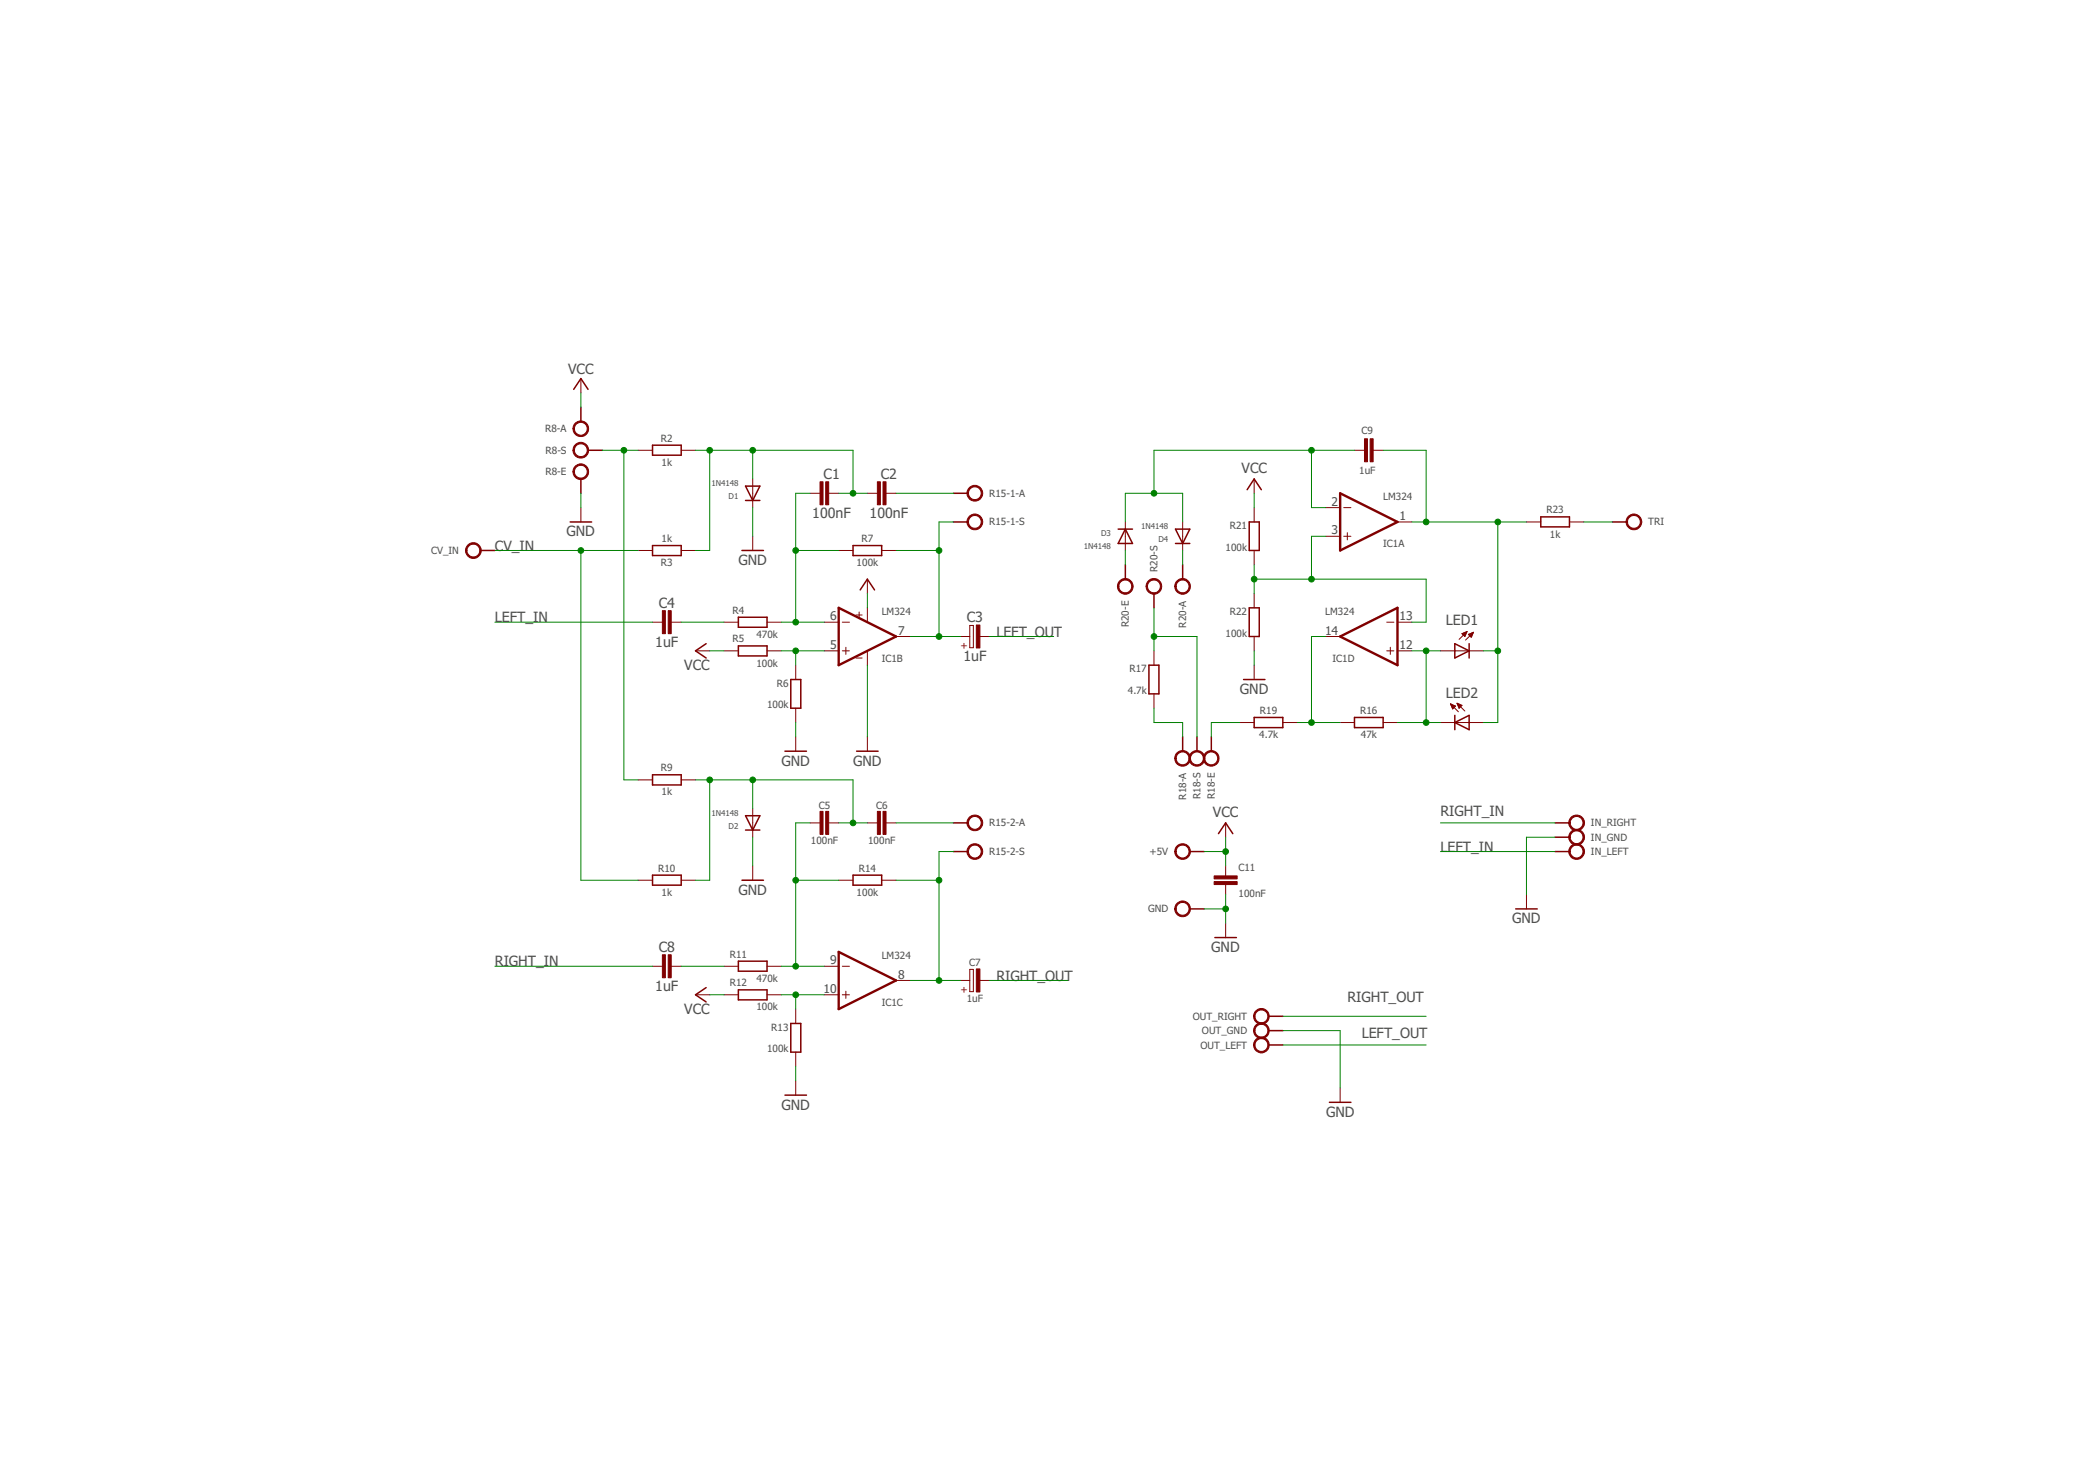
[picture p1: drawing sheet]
<svg xmlns="http://www.w3.org/2000/svg" width="297mm" height="210mm" viewBox="0 0 297 210" stroke-linecap="round" stroke-linejoin="round" font-family="sans-serif">
<path d="M190 69.9l8.1 4.1-8.1 4zM118.9 86.1l8.1 4.1-8.1 4.1zM190 90.2l8.1-4.1v8.2zM118.9 134.9l8.1 4.1-8.1 4z" fill="none" stroke="#800000" stroke-width=".34"/>
<g fill="none" stroke="#800000" stroke-width=".14">
<path d="M82.4 53.7v2M82.4 71.9v2.1M90.5 78h2M90.5 63.8h2M96.6 78h2M96.6 63.8h2M106.7 67.9v4M106.7 76v2M114.9 69.9h1.4M117.5 69.9h1.4M118.9 78h2M123 69.9h1.4"/>
<path d="M125 78h2M125.6 69.9h1.4M159.6 74v4M167.7 74v4M177.8 67.9v2M177.8 71.9v2.1M177.8 78v2.1M188 76h2M188 71.9h2M190.5 76h1M190.5 71.9h1M191 75.5v1"/>
<path d="M192 63.8h1.5M194.7 63.8h1.4M198.1 74h2.1M216.4 74h2.1M222.5 74h2.1M92.5 88.2h1.4M95.1 88.2h1.5M98.6 92.2h2M102.7 92.2h2M102.7 88.2h2M108.8 92.2h2M108.8 88.2h2"/>
<path d="M112.8 94.3v2M116.9 92.2h2M116.9 88.2h2M119.4 92.2h1M119.4 88.2h1M119.9 91.7v1.1M121.4 87.2h.8M121.4 93.3h.8M121.8 86.7v.9M123 82.1v2M123 86.1v2.1M123 92.2v2.1"/>
<path d="M127 90.2h2.1M136.2 90.2h1.3M137.5 88.6h.5v3.2h-.5zM138.8 90.2h1.5M163.6 92.2v2.1M163.6 98.3v2.1M177.8 84.1v2M177.8 90.2v2M177.8 94.3v2M188 90.2h2M196.6 92.2h1M196.6 88.2h1"/>
<path d="M197.1 91.7v1.1M198.1 92.2h2.1M198.1 88.2h2.1M204.2 92.2h6.1M205.7 99.8l1.1 1.1M205.7 99.8l.7 .3M205.7 99.8l.3 .7 .4-.4M205.7 99.8h.1M205.7 99.9h.3M205.8 100h.4M206.6 99.7l1.1 1.1M206.6 99.7l.7 .3-.4 .4z"/>
<path d="M206.6 99.7h.1M206.6 99.8h.3M206.7 99.9h.4M206.7 100h.6M207.3 89.8h.6M207.4 89.9h.4M207.5 90h.3M207.5 89.7h.4M207.6 90.1h.2M207.6 90.2h.1M207.7 89.6h.2M207.9 89.5h.1"/>
<path d="M208 89.5l-1.1 1.1M208 89.5l-.7 .3M208 89.5l-.3 .7-.4-.4M208.2 89.9l.7-.3-.3 .7zM208.2 89.9h.6M208.3 90h.4M208.4 90.1h.3M208.4 90.2h.3M208.4 89.8h.4M208.5 90.3h.1M208.7 89.7h.2M208.9 89.6h.1"/>
<path d="M208.9 89.6l-1.1 1.1M90.5 110.5h2M96.6 110.5h2M106.7 114.6v4.1M112.8 100.4v2M112.8 104.4v2.1M114.9 116.6h1.4M117.5 116.6h1.4M123 104.4v2.1M123 116.6h1.4M125.6 116.6h1.4M173.8 116.6v2.1"/>
<path d="M175.8 102.4h2M181.9 102.4h2M190 102.4h2M196.1 102.4h2M204.2 102.4h6.1M205.8 100.1h.6M205.8 100.2h.5M205.9 100.3h.3M205.9 100.4h.2M206 100.4h.1M206.8 100.1h.4M206.8 100.2h.3"/>
<path d="M206.8 100.3h.2M206.9 100.4h.1M90.5 124.8h2M92.5 136.9h1.4M95.1 136.9h1.5M96.6 124.8h2M102.7 136.9h2M106.7 122.7v2.1M108.8 136.9h2M116.9 136.9h2M118.9 124.8h2M119.4 136.9h1"/>
<path d="M125 124.8h2M127 139h2.1M136.2 139h1.3M137.5 137.4h.5v3.1h-.5zM138.8 139h1.5M173.8 122.7v1.4M173.8 125.4v1.4M173.8 130.9v2M216.4 126.8v2M98.6 141h2M102.7 141h2M108.8 141h2"/>
<path d="M112.8 143v2.1M112.8 149.1v2.1M112.8 153.2v2M116.9 141h2M119.4 141h1M119.9 140.5v1M190 154.2v2"/>
</g>
<g fill="none" stroke="#800000" stroke-width=".21">
<path d="M81.3 55.2l1.1-1.5 1 1.5M82.4 57.7v2.1M68.1 78h2.1M80.8 74h3.1M82.4 67.9v2M83.4 63.8h2M92.5 77.3h4.1v1.4h-4.1zM92.5 63.1h4.1v1.4h-4.1zM105.2 78h3M105.7 68.9h2l-1 2zM105.7 70.9h2M120.9 77.3h4.1v1.4h-4.1z"/>
<path d="M135.2 74h2M135.2 69.9h2M158.5 75h2.1M159.6 75l1 2h-2.1zM166.7 75h2l-1 2zM166.7 77h2M176.8 69.4l1-1.5 1 1.5M177.1 74h1.4v4h-1.4zM218.5 73.3h4v1.4h-4zM228.6 74h2.1M100.1 91.2l-1.5 1 1.5 1.1M104.7 87.5h4.1v1.4h-4.1z"/>
<path d="M104.7 91.5h4.1v1.5h-4.1zM112.1 96.3h1.4v4.1h-1.4zM122 83.6l1-1.5 1 1.5M159.6 80.1v2M162.9 94.3h1.4v4h-1.4zM163.6 84.1v2M167.7 80.1v2M176.3 96.3h3M177.1 86.1h1.4v4.1h-1.4zM206.3 91.2l2 1-2 1.1zM208.3 91.2v2.1M92.5 109.8h4.1v1.5h-4.1z"/>
<path d="M105.7 115.6h2l-1 2zM105.7 117.6h2M111.3 106.5h3M121.5 106.5h3M135.2 116.6h2M167.7 104.4v2.1M169.7 104.4v2.1M171.7 104.4v2.1M172.8 118.2l1-1.6 1 1.6M177.8 101.7h4.1v1.4h-4.1zM192 101.7h4.1v1.4h-4.1zM206.3 102.4l2-1v2z"/>
<path d="M206.3 101.4v2M220.5 116.6h2M220.5 118.7h2M92.5 124h4.1v1.5h-4.1zM100.1 140l-1.5 1 1.5 1M104.7 136.2h4.1v1.4h-4.1zM105.2 124.8h3M120.9 124h4.1v1.5h-4.1zM135.2 120.7h2M168.7 128.8h2M168.7 120.7h2M172.3 132.9h3"/>
<path d="M214.9 128.8h3.1M220.5 120.7h2M104.7 140.3h4.1v1.4h-4.1zM111.3 155.2h3M112.1 145.1h1.4v4h-1.4zM179.9 144h2M179.9 146.1h2M179.9 148.1h2M188.5 156.2h3"/>
</g>
<g fill="#800000" stroke="#800000" stroke-width=".14">
<path d="M117.1 68.3h.4v3.2h-.4z"/>
<path d="M116.3 68.3h.4v3.2h-.4z"/>
<path d="M125.2 68.3h.4v3.2h-.4z"/>
<path d="M124.4 68.3h.4v3.2h-.4z"/>
<path d="M138.4 88.6h.5v3.2h-.5z"/>
<path d="M94.7 86.6h.5v3.2h-.5z"/>
<path d="M93.9 86.6h.4v3.2h-.4z"/>
<path d="M117.1 115h.4v3.3h-.4z"/>
<path d="M116.3 115h.4v3.3h-.4z"/>
<path d="M125.2 115h.4v3.3h-.4z"/>
<path d="M124.4 115h.4v3.3h-.4z"/>
<path d="M138.4 137.3h.5v3.3h-.5z"/>
<path d="M94.7 135.3h.5v3.3h-.5z"/>
<path d="M93.9 135.3h.4v3.3h-.4z"/>
<path d="M194.3 62.2h.4v3.2h-.4z"/>
<path d="M193.5 62.2h.4v3.2h-.4z"/>
<path d="M172.1 124.9h3.3v.5h-3.3z"/>
<path d="M172.1 124.1h3.3v.5h-3.3z"/>
</g>
<g fill="#800000" stroke="#800000" stroke-width=".14">
<path d="M66.4 77.2a1.12 1.12 0 0 1 1.7 .3 1.12 1.12 0 0 1-.7 1.6 1.12 1.12 0 0 1-1.4-1.1h.2a.92 .92 0 0 1 1.4-.7 .92 .92 0 0 1 .1 1.5 .92 .92 0 0 1-1.5-.5v-.3h-.2v-.3z" fill-rule="evenodd"/>
<path d="M230.9 73.1a1.11 1.11 0 0 1 1.7 .4 1.11 1.11 0 0 1-.7 1.5 1.11 1.11 0 0 1-1.4-1h.3a.91 .91 0 0 1 1.2-.9 .91 .91 0 0 1 .4 1.5 .91 .91 0 0 1-1.5-.1l-.1-.5h-.3l.2-.6z" fill-rule="evenodd"/>
<path d="M166.9 128a1.11 1.11 0 0 1 1.8 .3 1.11 1.11 0 0 1-.8 1.6 1.11 1.11 0 0 1-1.3-1.1h.2a.92 .92 0 0 1 1.2-.8 .92 .92 0 0 1 .3 1.5 .92 .92 0 0 1-1.5-.4v-.3h-.2v-.3z" fill-rule="evenodd"/>
<path d="M166.9 119.8a1.11 1.11 0 0 1 1.8 .4 1.11 1.11 0 0 1-.8 1.6 1.11 1.11 0 0 1-1.3-1.1h.2a.91 .91 0 0 1 1.2-.9 .91 .91 0 0 1 .3 1.5 .91 .91 0 0 1-1.5-.4v-.2h-.2v-.3z" fill-rule="evenodd"/>
<path d="M81.6 59.9a1.11 1.11 0 0 1 1.7 .3 1.11 1.11 0 0 1-.7 1.6 1.11 1.11 0 0 1-1.4-1h.2a.92 .92 0 0 1 1.4-.8 .92 .92 0 0 1 .1 1.5 .92 .92 0 0 1-1.4-.5l-.1-.2h-.2l.1-.3z" fill-rule="evenodd"/>
<path d="M81.6 63a1.11 1.11 0 0 1 1.7 .3 1.11 1.11 0 0 1-.7 1.6 1.11 1.11 0 0 1-1.4-1.1h.2a.92 .92 0 0 1 1.4-.7 .92 .92 0 0 1 .1 1.5 .92 .92 0 0 1-1.4-.5l-.1-.3h-.2l.1-.3z" fill-rule="evenodd"/>
<path d="M81.6 66a1.11 1.11 0 0 1 1.7 .3 1.11 1.11 0 0 1-.7 1.6 1.11 1.11 0 0 1-1.4-1h.2a.92 .92 0 0 1 1.4-.8 .92 .92 0 0 1 .1 1.5 .92 .92 0 0 1-1.4-.5l-.1-.2h-.2l.1-.4z" fill-rule="evenodd"/>
<path d="M137.5 69.1a1.12 1.12 0 0 1 1.7 .3 1.12 1.12 0 0 1-.7 1.6 1.12 1.12 0 0 1-1.4-1.1h.2a.91 .91 0 0 1 1.3-.8 .91 .91 0 0 1 .2 1.5 .91 .91 0 0 1-1.4-.4l-.1-.3h-.2v-.3z" fill-rule="evenodd"/>
<path d="M137.5 73.1a1.12 1.12 0 0 1 1.7 .4 1.12 1.12 0 0 1-.7 1.6 1.12 1.12 0 0 1-1.4-1.1h.2a.91 .91 0 0 1 1.3-.9 .91 .91 0 0 1 .2 1.5 .91 .91 0 0 1-1.4-.4l-.1-.2h-.2v-.3z" fill-rule="evenodd"/>
<path d="M137.5 115.8a1.12 1.12 0 0 1 1.7 .3 1.12 1.12 0 0 1-.7 1.6 1.12 1.12 0 0 1-1.4-1.1h.2a.9 .9 0 0 1 1.3-.8 .9 .9 0 0 1 .2 1.5 .9 .9 0 0 1-1.4-.4l-.1-.3h-.2v-.3z" fill-rule="evenodd"/>
<path d="M137.5 119.8a1.12 1.12 0 0 1 1.7 .4 1.12 1.12 0 0 1-.7 1.6 1.12 1.12 0 0 1-1.4-1.1h.2a.9 .9 0 0 1 1.3-.9 .9 .9 0 0 1 .2 1.5 .9 .9 0 0 1-1.4-.4l-.1-.2h-.2v-.3z" fill-rule="evenodd"/>
<path d="M166.9 106.6a1.11 1.11 0 0 1 1.8 .4 1.11 1.11 0 0 1-.8 1.6 1.11 1.11 0 0 1-1.3-1.1h.2a.91 .91 0 0 1 1.2-.9 .91 .91 0 0 1 .3 1.5 .91 .91 0 0 1-1.5-.4v-.2h-.2v-.3z" fill-rule="evenodd"/>
<path d="M169 106.6a1.11 1.11 0 0 1 1.7 .4 1.11 1.11 0 0 1-.7 1.6 1.11 1.11 0 0 1-1.4-1.1h.2a.91 .91 0 0 1 1.3-.9 .91 .91 0 0 1 .2 1.5 .91 .91 0 0 1-1.5-.4v-.2h-.2v-.3z" fill-rule="evenodd"/>
<path d="M171 106.6a1.11 1.11 0 0 1 1.7 .4 1.11 1.11 0 0 1-.7 1.6 1.11 1.11 0 0 1-1.4-1.1h.2a.91 .91 0 0 1 1.3-.9 .91 .91 0 0 1 .2 1.5 .91 .91 0 0 1-1.4-.4l-.1-.2h-.2l.1-.3z" fill-rule="evenodd"/>
<path d="M162.9 82.3a1.11 1.11 0 0 1 1.7 .3 1.11 1.11 0 0 1-.7 1.6 1.11 1.11 0 0 1-1.4-1.1h.2a.92 .92 0 0 1 1.3-.8 .92 .92 0 0 1 .2 1.5 .92 .92 0 0 1-1.5-.4v-.3h-.2l.2-.6z" fill-rule="evenodd"/>
<path d="M158.8 82.3a1.11 1.11 0 0 1 1.7 .3 1.11 1.11 0 0 1-.7 1.6 1.11 1.11 0 0 1-1.4-1.1h.2a.92 .92 0 0 1 1.4-.7 .92 .92 0 0 1 .1 1.5 .92 .92 0 0 1-1.4-.5l-.1-.3h-.2l.2-.6z" fill-rule="evenodd"/>
<path d="M166.9 82.3a1.11 1.11 0 0 1 1.8 .3 1.11 1.11 0 0 1-.8 1.6 1.11 1.11 0 0 1-1.3-1.1h.2a.92 .92 0 0 1 1.2-.8 .92 .92 0 0 1 .3 1.5 .92 .92 0 0 1-1.5-.4v-.3h-.2l.1-.6z" fill-rule="evenodd"/>
<path d="M222.8 115.8a1.12 1.12 0 0 1 1.7 .3 1.12 1.12 0 0 1-.7 1.6 1.12 1.12 0 0 1-1.4-1.1h.2a.92 .92 0 0 1 1.4-.7 .92 .92 0 0 1 .1 1.5 .92 .92 0 0 1-1.4-.5l-.1-.3h-.2l.1-.3z" fill-rule="evenodd"/>
<path d="M222.8 119.8a1.12 1.12 0 0 1 1.7 .4 1.12 1.12 0 0 1-.7 1.6 1.12 1.12 0 0 1-1.4-1.1h.2a.92 .92 0 0 1 1.4-.8 .92 .92 0 0 1 .1 1.6 .92 .92 0 0 1-1.4-.6l-.1-.2h-.2l.1-.3z" fill-rule="evenodd"/>
<path d="M222.8 117.8a1.12 1.12 0 0 1 1.7 .3 1.12 1.12 0 0 1-.7 1.6 1.12 1.12 0 0 1-1.4-1h.2a.92 .92 0 0 1 1.4-.8 .92 .92 0 0 1 .1 1.5 .92 .92 0 0 1-1.4-.5l-.1-.2h-.2l.1-.4z" fill-rule="evenodd"/>
<path d="M178.1 143.2a1.11 1.11 0 0 1 1.7 .3 1.11 1.11 0 0 1-.7 1.6 1.11 1.11 0 0 1-1.4-1.1h.2a.92 .92 0 0 1 1.3-.8 .92 .92 0 0 1 .3 1.5 .92 .92 0 0 1-1.5-.4l-.1-.3h-.2l.2-.6z" fill-rule="evenodd"/>
<path d="M178.1 145.2a1.11 1.11 0 0 1 1.7 .3 1.11 1.11 0 0 1-.7 1.6 1.11 1.11 0 0 1-1.4-1h.2a.92 .92 0 0 1 1.3-.9 .92 .92 0 0 1 .3 1.6 .92 .92 0 0 1-1.5-.5l-.1-.2h-.2l.1-.3z" fill-rule="evenodd"/>
<path d="M178.1 147.3a1.11 1.11 0 0 1 1.7 .3 1.11 1.11 0 0 1-.7 1.6 1.11 1.11 0 0 1-1.4-1.1h.2a.91 .91 0 0 1 1.3-.9 .91 .91 0 0 1 .3 1.6 .91 .91 0 0 1-1.5-.4l-.1-.3h-.2l.1-.3z" fill-rule="evenodd"/>
</g>
<g fill="none" stroke="#008000" stroke-width=".14">
<path d="M82.4 55.7v2M70.2 78h20.3M82.4 69.9v2M82.4 78v46.8h8.1M85.4 63.8h5.1M88.5 63.8v46.7h2M98.6 63.8h22.3v6.1M100.6 63.8v14.2h-2M106.7 63.8v4.1M106.7 71.9v4.1M112.8 78h6.1M114.9 69.9h-2.1v18.3"/>
<path d="M118.9 69.9h4.1M127 78h6.1M127 69.9h8.2M135.2 74h-2.1v16.2M159.6 74v-4.1h8.1v4.1M159.6 78v2.1M167.7 78v2.1M177.8 69.9v2M185.9 63.8v8.1h2.1M188 76h-2.1v6.1M192 63.8h-28.4v6.1M196.1 63.8h6.1v10.2"/>
<path d="M200.2 74h16.2M212.4 74v28.4h-2.1M224.6 74h4M70.2 88.2h22.3M96.6 88.2h6.1M100.6 92.2h2.1M110.8 92.2h6.1M110.8 88.2h6.1M112.8 92.2v2.1M123 84.1v2M123 94.3v10.1M129.1 90.2h7.1"/>
<path d="M140.3 90.2h9.1M163.6 90.2h6.1v14.2M163.6 86.1v6.1M177.8 80.1v4M177.8 92.2v2.1M177.8 82.1h24.4v6.1h-2M188 90.2h-2.1v12.2M200.2 92.2h4M202.2 92.2v10.2M210.3 92.2h2.1M98.6 110.5h22.3v6.1M100.6 110.5v14.3h-2"/>
<path d="M106.7 110.5v4.1M106.7 118.7v4M112.8 102.4v2M114.9 116.6h-2.1v20.3M118.9 116.6h4.1M127 116.6h8.2M163.6 100.4v2h4.1v2M173.8 118.7v4M175.8 102.4h-4.1v2M183.9 102.4h6.1M198.1 102.4h6.1M204.2 116.6h16.3"/>
<path d="M220.5 118.7h-4.1v8.1M70.2 136.9h22.3M96.6 136.9h6.1M110.8 136.9h6.1M112.8 124.8h6.1M127 124.8h6.1M129.1 139h7.1M135.2 120.7h-2.1v18.3M140.3 139h11.1M170.7 128.8h3.1M170.7 120.7h3.1M173.8 126.8v4.1"/>
<path d="M204.2 120.7h16.3M100.6 141h2.1M110.8 141h6.1M112.8 141v2M112.8 151.2v2M181.9 146.1h8.1v8.1M181.9 144h20.3M181.9 148.1h20.3"/>
</g>
<g fill="#008000" stroke="#008000" stroke-width=".14">
<circle cx="173.8" cy="128.8" r=".4"/>
<circle cx="173.8" cy="120.7" r=".4"/>
<circle cx="133.1" cy="90.2" r=".4"/>
<circle cx="133.1" cy="78" r=".4"/>
<circle cx="112.8" cy="92.2" r=".4"/>
<circle cx="88.5" cy="63.8" r=".4"/>
<circle cx="82.4" cy="78" r=".4"/>
<circle cx="106.7" cy="63.8" r=".4"/>
<circle cx="120.9" cy="69.9" r=".4"/>
<circle cx="100.6" cy="63.8" r=".4"/>
<circle cx="112.8" cy="88.2" r=".4"/>
<circle cx="112.8" cy="78" r=".4"/>
<circle cx="133.1" cy="124.8" r=".4"/>
<circle cx="133.1" cy="139" r=".4"/>
<circle cx="112.8" cy="141" r=".4"/>
<circle cx="106.7" cy="110.5" r=".4"/>
<circle cx="120.9" cy="116.6" r=".4"/>
<circle cx="100.6" cy="110.5" r=".4"/>
<circle cx="112.8" cy="124.8" r=".4"/>
<circle cx="112.8" cy="136.9" r=".4"/>
<circle cx="185.9" cy="102.4" r=".4"/>
<circle cx="202.2" cy="92.2" r=".4"/>
<circle cx="202.2" cy="102.4" r=".4"/>
<circle cx="163.6" cy="90.2" r=".4"/>
<circle cx="163.6" cy="69.9" r=".4"/>
<circle cx="185.9" cy="63.8" r=".4"/>
<circle cx="202.2" cy="74" r=".4"/>
<circle cx="212.4" cy="92.2" r=".4"/>
<circle cx="212.4" cy="74" r=".4"/>
<circle cx="185.9" cy="82.1" r=".4"/>
<circle cx="177.8" cy="82.1" r=".4"/>
</g>
<g font-size="2" fill="#505050">
<text x="80.6" y="53">VCC</text>
<text x="116.8" y="67.9">C1</text>
<text x="124.9" y="67.9">C2</text>
<text x="176" y="67.1">VCC</text>
<text x="80.3" y="76">GND</text>
<text x="115.2" y="73.4">100nF</text>
<text x="123.3" y="73.4">100nF</text>
<text x="70.2" y="78">CV_IN</text>
<text x="104.7" y="80.1">GND</text>
<text x="70.2" y="88.2">LEFT_IN</text>
<text x="93.4" y="86.2">C4</text>
<text x="137.1" y="88.2">C3</text>
<text x="205" y="88.6">LED1</text>
<text x="92.9" y="91.6">1uF</text>
<text x="97" y="95">VCC</text>
<text x="136.6" y="93.7">1uF</text>
<text x="141.3" y="90.2">LEFT_OUT</text>
<text x="175.8" y="98.3">GND</text>
<text x="205" y="99">LED2</text>
<text x="110.8" y="108.5">GND</text>
<text x="121" y="108.5">GND</text>
<text x="172" y="115.8">VCC</text>
<text x="204.2" y="115.6">RIGHT_IN</text>
<text x="204.2" y="120.7">LEFT_IN</text>
<text x="104.7" y="126.8">GND</text>
<text x="214.4" y="130.8">GND</text>
<text x="70.2" y="136.9">RIGHT_IN</text>
<text x="93.4" y="134.9">C8</text>
<text x="171.7" y="134.9">GND</text>
<text x="92.9" y="140.4">1uF</text>
<text x="97" y="143.7">VCC</text>
<text x="141.3" y="139">RIGHT_OUT</text>
<text x="191" y="142">RIGHT_OUT</text>
<text x="193.1" y="147.1">LEFT_OUT</text>
<text x="110.8" y="157.3">GND</text>
<text x="188" y="158.3">GND</text>
</g>
<g font-size="1.7" fill="#505050">
<text x="188.8" y="71.7">2</text>
<text x="188.8" y="75.7">3</text>
<text x="198.4" y="73.7">1</text>
<text x="117.7" y="87.9">6</text>
<text x="127.3" y="89.9">7</text>
<text x="187.9" y="89.9">14</text>
<text x="198.4" y="87.9">13</text>
<text x="117.7" y="92">5</text>
<text x="198.4" y="92">12</text>
<text x="117.7" y="136.7">9</text>
<text x="116.8" y="140.7">10</text>
<text x="127.3" y="138.7">8</text>
</g>
<g font-size="1.4" fill="#505050">
<text x="77.3" y="61.3">R8-A</text>
<text x="77.4" y="64.3">R8-S</text>
<text x="93.7" y="62.6">R2</text>
<text x="193.1" y="61.5">C9</text>
<text x="77.3" y="67.4">R8-E</text>
<text x="93.8" y="66">1k</text>
<text x="140.2" y="70.4">R15-1-A</text>
<text x="192.7" y="67.2">1uF</text>
<text x="196.1" y="70.9">LM324</text>
<text x="93.8" y="76.8">1k</text>
<text x="122.1" y="76.8">R7</text>
<text x="140.2" y="74.5">R15-1-S</text>
<text x="174.4" y="75">R21</text>
<text x="196.1" y="77.5">IC1A</text>
<text x="219.3" y="72.8">R23</text>
<text x="219.8" y="76.2">1k</text>
<text x="233.7" y="74.5">TRI</text>
<text x="61.1" y="78.5">CV_IN</text>
<text x="93.7" y="80.2">R3</text>
<text x="121.5" y="80.2">100k</text>
<text x="164.1" y="81.1" transform="rotate(-90 164.1 81.1)">R20-S</text>
<text x="173.8" y="78">100k</text>
<text x="103.9" y="87">R4</text>
<text x="125" y="87.2">LM324</text>
<text x="160.1" y="88.9" transform="rotate(-90 160.1 88.9)">R20-E</text>
<text x="168.2" y="89" transform="rotate(-90 168.2 89)">R20-A</text>
<text x="174.4" y="87.2">R22</text>
<text x="187.9" y="87.2">LM324</text>
<text x="103.9" y="91.1">R5</text>
<text x="107.2" y="90.4">470k</text>
<text x="107.2" y="94.5">100k</text>
<text x="125" y="93.8">IC1B</text>
<text x="160.1" y="95.3">R17</text>
<text x="173.8" y="90.2">100k</text>
<text x="188.9" y="93.8">IC1D</text>
<text x="108.8" y="100.4">100k</text>
<text x="110.1" y="97.3">R6</text>
<text x="159.9" y="98.3">4.7k</text>
<text x="178.6" y="101.2">R19</text>
<text x="192.9" y="101.2">R16</text>
<text x="178.5" y="104.6">4.7k</text>
<text x="193" y="104.6">47k</text>
<text x="93.7" y="109.3">R9</text>
<text x="93.8" y="112.7">1k</text>
<text x="168.2" y="113.3" transform="rotate(-90 168.2 113.3)">R18-A</text>
<text x="170.2" y="113.3" transform="rotate(-90 170.2 113.3)">R18-S</text>
<text x="172.2" y="113.3" transform="rotate(-90 172.2 113.3)">R18-E</text>
<text x="115" y="119.7">100nF</text>
<text x="116.1" y="114.6">C5</text>
<text x="123.1" y="119.7">100nF</text>
<text x="124.2" y="114.6">C6</text>
<text x="140.2" y="117.1">R15-2-A</text>
<text x="225.6" y="117.1">IN_RIGHT</text>
<text x="225.6" y="119.2">IN_GND</text>
<text x="93.3" y="123.6">R10</text>
<text x="121.8" y="123.6">R14</text>
<text x="140.2" y="121.2">R15-2-S</text>
<text x="163" y="121.2">+5V</text>
<text x="175.6" y="123.4">C11</text>
<text x="225.6" y="121.2">IN_LEFT</text>
<text x="93.8" y="127">1k</text>
<text x="121.5" y="127">100k</text>
<text x="162.8" y="129.3">GND</text>
<text x="175.6" y="127.1">100nF</text>
<text x="103.5" y="135.7">R11</text>
<text x="125" y="135.9">LM324</text>
<text x="137.4" y="136.9">C7</text>
<text x="103.5" y="139.8">R12</text>
<text x="107.2" y="139.2">470k</text>
<text x="107.2" y="143.2">100k</text>
<text x="125" y="142.5">IC1C</text>
<text x="137.1" y="142">1uF</text>
<text x="108.8" y="149.1">100k</text>
<text x="109.4" y="146.1">R13</text>
<text x="169.1" y="144.6">OUT_RIGHT</text>
<text x="170.2" y="148.6">OUT_LEFT</text>
<text x="170.4" y="146.6">OUT_GND</text>
</g>
<g font-size="1.4" fill="#800000">
<text x="136.2" y="92">+</text>
<text x="136.2" y="140.7">+</text>
</g>
<g font-size="1.1" fill="#505050">
<text x="100.9" y="68.9">1N4148</text>
<text x="103.3" y="70.7">D1</text>
<text x="153.7" y="77.8">1N4148</text>
<text x="156.1" y="76">D3</text>
<text x="161.8" y="75">1N4148</text>
<text x="164.2" y="76.8">D4</text>
<text x="100.9" y="115.6">1N4148</text>
<text x="103.3" y="117.4">D2</text>
</g>
</svg>
